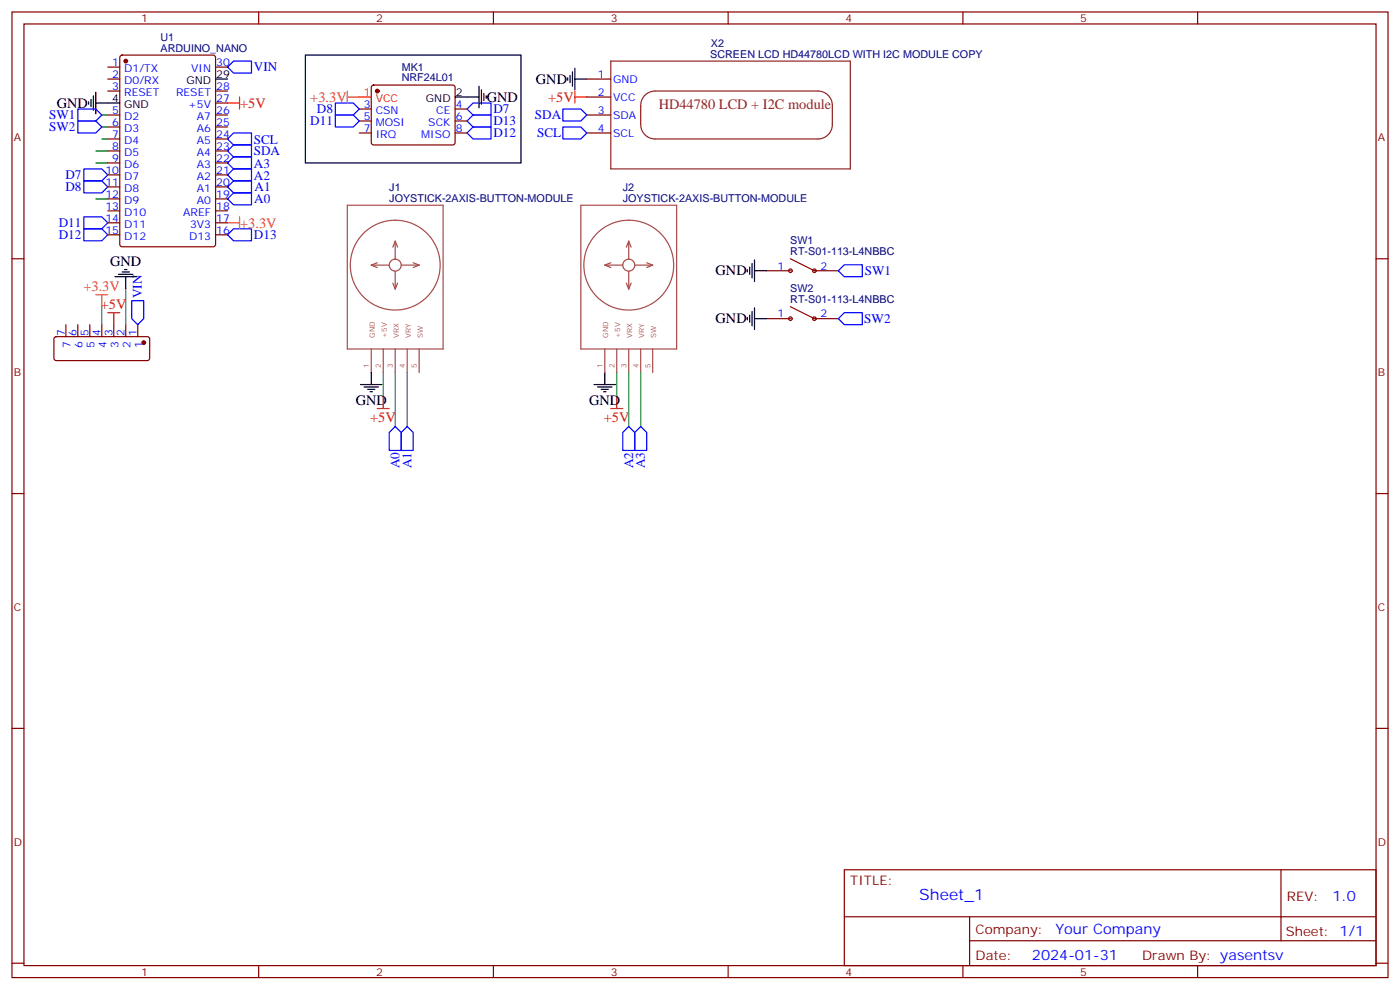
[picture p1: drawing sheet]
<svg xmlns="http://www.w3.org/2000/svg" width="412mm" height="292mm" viewBox="0 0 412 292" stroke-linecap="round" stroke-linejoin="round" font-family="sans-serif">
<g fill="none" stroke="#870000" stroke-width=".35">
<path d="M3.5 3.5h405.4v284.4h-405.4zM7.1 7.1h398.2v277.2h-398.2zM31.7 19.8h3.6M35.5 16.4l.5-.2h26.8l.6 .5 .1 55.3-.5 .6-27 .1-.7-.5v-55.3zM63.5 19.8h3.5M76.2 3.5v3.6M145.3 3.5v3.6M214.5 3.5v3.6M283.6 3.5v3.6M352.8 3.5v3.6M31.7 23.3h3.6M31.7 26.8h3.6"/>
<path d="M31.7 33.9h3.6M31.7 37.4h3.6M63.5 26.8h3.5M63.5 33.9h3.5M63.5 37.4h3.5M63.5 30.3h3.5M105.8 39.2h3.6M105.8 32.1h3.6M105.8 35.6h3.6M109.6 25.3l.5-.3h23.2l.5 .3 .3 .5-.1 16.5-.7 .4-23.5-.1-.4-.6v-16.2zM134.1 39.2h3.5M134.1 32.1h3.5"/>
<path d="M134.1 35.6h3.5M172.9 39.2h7M172.9 23.3h7M172.9 33.9h7M172.9 28.6h7M31.7 40.9h3.6M31.7 44.4h3.6M31.7 48h3.6M31.7 51.5h3.6M31.7 55h3.6M31.7 58.6h3.6M63.5 40.9h3.5"/>
<path d="M63.5 44.4h3.5M63.5 48h3.5M63.5 51.5h3.5M63.5 55h3.5M63.5 58.6h3.5M3.5 76.2h3.6M31.7 62.1h3.6M31.7 65.6h3.6M31.7 69.1h3.6M63.5 62.1h3.5M63.5 65.6h3.5M63.5 69.1h3.5"/>
<path d="M225.8 79.7h7M239.9 79.7h7M405.3 76.2h3.6M16.1 99.3l.5-.2 27.1 .1 .4 .6v5.7l-.2 .5-.5 .2h-26.8l-.5-.2-.2-.5v-5.7zM19.4 95.6v3.5M22.9 95.6v3.5M26.5 95.6v3.5M30 95.6v3.5M33.5 95.6v3.5M37 95.6v3.5M40.6 95.6v3.5M225.8 93.8h7"/>
<path d="M239.9 93.8h7M3.5 145.3h3.6M405.3 145.3h3.6M3.5 214.5h3.6M405.3 214.5h3.6M248.7 256.1h156.6v28.2h-156.6zM377.3 256.1v20.9M248.7 270h156.5M285.6 277h119.6M285.6 270v14.1M3.5 283.6h3.6M76.2 284.3v3.6"/>
<path d="M145.3 284.3v3.6M214.5 284.3v3.6M283.6 284.3v3.6M352.8 284.3v3.6M405.3 283.6h3.6"/>
</g>
<g fill="none" stroke="#008700" stroke-width=".35">
<path d="M30 37.4h1.7M30 33.9h1.7M28.2 58.6h3.5M28.2 48h3.5M28.2 44.4h3.5M30 40.9h1.7M30 90.3v5.3M37 85v10.6M112.9 109.7v7.1M116.4 109.7v15.9M119.9 109.7v15.9M181.7 109.7v7.1"/>
<path d="M185.2 109.7v15.9M188.7 109.7v15.9"/>
</g>
<g fill="none" stroke="#000" stroke-width=".35">
<path d="M90 16.2h63.5v31.8h-63.5zM26.1 30v.7M26.8 29.3v2.1M27.5 28.2v4.3M28.2 30.3h7.1M28.2 27.2v6.3M63.5 23.3h3.5M134.1 28.6h7M141.1 25.4v6.4M141.8 26.5v4.2M142.5 27.5v2.1M143.2 28.2v.7"/>
<path d="M167.2 22.9v.7M167.9 22.2v2.1M168.6 21.2v4.2M169.3 23.3h3.6M169.3 20.1v6.4M36.7 79.4h.7M220.1 79.4v.7M220.8 78.7v2.1M221.5 77.6v4.2M222.2 79.7h3.6M222.2 76.6v6.3M33.9 81.5h6.3"/>
<path d="M34.9 80.8h4.3M36 80.1h2.1M37 81.5v3.5M220.1 93.5v.7M220.8 92.8v2.1M221.5 91.7v4.3M222.2 90.7v6.3M222.2 93.8h3.6M106.2 113.2h6.3M107.2 113.9h4.3M108.3 114.7h2.1M109 115.4h.7"/>
<path d="M109.4 109.7v3.5M175 113.2h6.3M176 113.9h4.3M177.1 114.7h2.1M177.8 115.4h.7M178.2 109.7v3.5"/>
</g>
<g fill="none" stroke="#00f" stroke-width=".35">
<path d="M67 19.8l1.8-1.8h5.3v3.5h-5.3zM22.9 32.1h5.3l1.8 1.8-1.8 1.7h-5.3zM22.9 35.6h5.3l1.8 1.8-1.8 1.8h-5.3zM98.8 33.9h5.3l1.7 1.7-1.7 1.8h-5.3zM98.8 30.3h5.3l1.7 1.8-1.7 1.8h-5.3zM137.6 32.1l1.7-1.8h5.3v3.6h-5.3zM137.6 35.6l1.7-1.7h5.3v3.5h-5.3zM139.3 37.4h5.3v3.5h-5.3l-1.7-1.7zM165.8 32.1h5.3l1.8 1.8-1.8 1.7h-5.3zM165.8 37.4h5.3l1.8 1.8-1.8 1.7h-5.3zM24.7 49.7h5.3l1.7 1.8-1.7 1.8h-5.3zM24.7 53.3h5.3l1.7 1.7-1.7 1.8h-5.3z"/>
<path d="M67 44.4l1.8-1.7h5.3v3.5h-5.3zM67 40.9l1.8-1.7h5.3v3.5h-5.3zM67 58.6l1.8-1.8h5.3v3.5h-5.3zM67 55l1.8-1.7h5.3v3.5h-5.3zM67 51.5l1.8-1.8h5.3v3.6h-5.3zM67 48l1.8-1.8h5.3v3.5h-5.3zM24.7 67.4h5.3l1.7 1.7-1.7 1.8h-5.3zM24.7 63.9h5.3l1.7 1.7-1.7 1.8h-5.3zM67 69.1l1.8-1.7h5.3v3.5h-5.3zM246.9 79.7l1.8-1.7h5.3v3.5h-5.3zM38.8 88.5h3.5v5.3l-1.7 1.8-1.8-1.8zM246.9 93.8l1.8-1.7h5.3v3.5h-5.3z"/>
<path d="M116.4 125.6l1.8 1.8v5.2h-3.5v-5.2zM119.9 125.6l1.8 1.8v5.2h-3.5v-5.2zM185.2 125.6l1.8 1.8v5.2h-3.6v-5.2zM188.7 125.6l1.8 1.8v5.2h-3.5v-5.2z"/>
</g>
<path d="M67 30.3h3.6M70.6 28.6v3.5M105.8 28.6h3.6M169.3 28.6h3.6M169.3 26.8v3.5M31.7 92.1h3.6M33.5 92.1v3.5M112.9 116.8v3.5M181.7 116.8v3.5M111.1 120.3h3.6M179.9 120.3h3.5" fill="none" stroke="#f00" stroke-width=".35"/>
<path d="M102.3 28.6h3.5M102.3 26.8v3.5M67 65.6h3.6M70.6 63.9v3.5M28.2 86.8h3.5M30 86.8v3.5" fill="none" stroke="#f60" stroke-width=".35"/>
<g fill="#870000" stroke="#870000" stroke-width=".35">
<circle cx="111.1" cy="26.8" r=".53"/>
<circle cx="37" cy="18" r=".53"/>
<circle cx="42.3" cy="100.9" r=".53"/>
</g>
<path d="M179.9 18h70.6v31.7h-70.6zM189.7 28.3a4.2 4.2 0 0 1 3.3-1.5h47.9a4.2 4.2 0 0 1 4.3 4.2v5.7a4.2 4.2 0 0 1-4.3 4.2h-47.9a4.2 4.2 0 0 1-4.3-4.2v-5.7a4.2 4.2 0 0 1 1-2.7z" fill="none" stroke="#8c2424" stroke-width=".35"/>
<g fill="none" stroke="#a64a4a" stroke-width=".35">
<path d="M102.3 60.4h28.2v42.4h-28.2zM109.4 78.1h5.3M109.4 78.1l1.7 .7M111.1 77.4l-1.7 .7M116.4 71v5.3M116.4 79.8v5.3M116.4 71l-.7 1.8M116.4 71l.7 1.8M118.2 78.1h5.3M121.7 77.4l1.8 .7M123.5 78.1l-1.8 .7M171.1 60.4h28.2v42.4h-28.2z"/>
<path d="M178.2 78.1h5.2M178.2 78.1l1.7 .7M179.9 77.4l-1.7 .7M185.2 71v5.3M185.2 79.8v5.3M185.2 71l-.7 1.8M185.2 71l.7 1.8M187 78.1h5.3M190.5 77.4l1.8 .7M192.3 78.1l-1.8 .7M115.7 83.4l.7 1.7M117.1 83.4l-.7 1.7"/>
<path d="M184.5 83.4l.7 1.7M185.9 83.4l-.7 1.7M109.4 102.8v6.9M112.9 102.8v6.9M116.4 102.8v6.9M119.9 102.8v6.9M123.5 102.8v6.9M178.2 102.8v6.9M181.7 102.8v6.9M185.2 102.8v6.9M188.7 102.8v6.9M192.3 102.8v6.9"/>
<circle cx="116.4" cy="78.1" r="1.76"/>
<circle cx="116.4" cy="78.1" r="13.2"/>
<circle cx="185.2" cy="78.1" r="1.76"/>
<circle cx="185.2" cy="78.1" r="13.2"/>
</g>
<g fill="none" stroke="#900" stroke-width=".35">
<path d="M232.8 76.2l7.1 3.5M232.8 90.3l7.1 3.5"/>
<circle cx="232.8" cy="79.7" r=".53"/>
<circle cx="239.9" cy="79.7" r=".53"/>
<circle cx="232.8" cy="93.8" r=".53"/>
<circle cx="239.9" cy="93.8" r=".53"/>
</g>
<text font-size="4.6" fill="#00f" x="270.8" y="265.1">Sheet_1</text>
<g font-size="4.2">
<text x="157.9" y="24.7">GND</text>
<text x="16.8" y="31.8">GND</text>
<text x="143.4" y="30">GND</text>
<text x="32.5" y="78.3">GND</text>
<text x="210.8" y="81.1">GND</text>
<text x="210.8" y="95.2">GND</text>
<text x="104.8" y="119.2">GND</text>
<text x="173.6" y="119.2">GND</text>
</g>
<g font-size="4.2" fill="#f00">
<text x="161.5" y="30">+5V</text>
<text x="70.7" y="31.8">+5V</text>
<text x="29.7" y="91">+5V</text>
<text x="109.1" y="124.2">+5V</text>
<text x="177.8" y="124.2">+5V</text>
</g>
<g font-size="4.2" fill="#f60">
<text x="91.4" y="30">+3.3V</text>
<text x="70.7" y="67">+3.3V</text>
<text x="24.6" y="85.7">+3.3V</text>
</g>
<text font-size="4.2" fill="#8d2323" x="194" y="32.1">HD44780 LCD + I2C module</text>
<g font-size="4.2" fill="#00f">
<text x="392.5" y="265.4">1.0</text>
<text x="310.9" y="274.9">Your Company</text>
<text x="304" y="282.7">2024-01-31</text>
</g>
<g font-size="3.9" fill="#00f">
<text x="74.8" y="21">VIN</text>
<text x="14.5" y="35.1">SW1</text>
<text x="93.3" y="33.4">D8</text>
<text x="145.4" y="33.3">D7</text>
<text x="157.6" y="35.1">SDA</text>
<text x="14.5" y="38.6">SW2</text>
<text x="91.4" y="36.9">D11</text>
<text x="145.3" y="36.8">D13</text>
<text x="145.4" y="40.4">D12</text>
<text x="158.2" y="40.4">SCL</text>
<text x="74.7" y="45.7">SDA</text>
<text x="74.7" y="42.3">SCL</text>
<text x="19.3" y="52.8">D7</text>
<text x="74.8" y="52.9">A2</text>
<text x="74.8" y="49.3">A3</text>
<text x="19.3" y="56.3">D8</text>
<text x="74.9" y="59.8">A0</text>
<text x="75" y="56.2">A1</text>
<text x="17.3" y="70.4">D12</text>
<text x="17.3" y="66.9">D11</text>
<text x="74.8" y="70.3">D13</text>
<text x="254.7" y="81">SW1</text>
<text x="41.8" y="87.8" transform="rotate(-90 41.8 87.8)">VIN</text>
<text x="254.6" y="95.1">SW2</text>
<text x="117.7" y="138" transform="rotate(-90 117.7 138)">A0</text>
<text x="121.2" y="138" transform="rotate(-90 121.2 138)">A1</text>
<text x="186.5" y="138" transform="rotate(-90 186.5 138)">A2</text>
<text x="190" y="138" transform="rotate(-90 190 138)">A3</text>
</g>
<g font-size="3.9" fill="#800">
<text x="250.5" y="260.7">TITLE:</text>
<text x="379.1" y="265.4">REV:</text>
<text x="287.4" y="274.9">Company:</text>
<text x="378.7" y="275.5">Sheet: 1/1</text>
<text x="287.4" y="282.6">Date:</text>
<text x="336.4" y="282.7">Drawn By: yasentsv</text>
</g>
<g font-size="3.2" fill="#800">
<text x="41.6" y="6.5">1</text>
<text x="110.8" y="6.5">2</text>
<text x="179.9" y="6.5">3</text>
<text x="249.1" y="6.5">4</text>
<text x="318.2" y="6.5">5</text>
<text x="4.1" y="41.6">A</text>
<text x="405.9" y="41.6">A</text>
<text x="4.1" y="110.8">B</text>
<text x="405.9" y="110.8">B</text>
<text x="4.1" y="179.9">C</text>
<text x="405.9" y="179.9">C</text>
<text x="4.1" y="249.1">D</text>
<text x="405.9" y="249.1">D</text>
<text x="41.6" y="287.3">1</text>
<text x="110.8" y="287.3">2</text>
<text x="179.9" y="287.3">3</text>
<text x="249.1" y="287.3">4</text>
<text x="318.2" y="287.3">5</text>
</g>
<g font-size="3.2" fill="#000080">
<text x="47.3" y="12">U1</text>
<text x="47.3" y="15.2">ARDUINO_NANO</text>
<text x="209.2" y="16.9">SCREEN LCD HD44780LCD WITH I2C MODULE COPY</text>
<text x="209.4" y="13.8">X2</text>
<text x="118.3" y="24">NRF24L01</text>
<text x="118.3" y="20.8">MK1</text>
<text x="114.7" y="59.4">JOYSTICK-2AXIS-BUTTON-MODULE</text>
<text x="114.7" y="56.2">J1</text>
<text x="183.5" y="59.4">JOYSTICK-2AXIS-BUTTON-MODULE</text>
<text x="183.5" y="56.2">J2</text>
<text x="232.8" y="72">SW1</text>
<text x="232.8" y="75.1">RT-S01-113-L4NBBC</text>
<text x="232.8" y="89.3">RT-S01-113-L4NBBC</text>
<text x="232.8" y="86.1">SW2</text>
</g>
<g font-size="3.2" fill="#00f">
<text x="33.1" y="19.4">1</text>
<text x="33.1" y="22.9">2</text>
<text x="36.6" y="21.2">D1/TX</text>
<text x="56.3" y="21.2">VIN</text>
<text x="63.7" y="19.4">30</text>
<text x="176.1" y="22.9">1</text>
<text x="33.1" y="26.5">3</text>
<text x="36.6" y="24.7">D0/RX</text>
<text x="36.6" y="28.2">RESET</text>
<text x="51.9" y="28.2">RESET</text>
<text x="63.7" y="30">27</text>
<text x="63.7" y="26.5">28</text>
<text x="176.1" y="28.2">2</text>
<text x="180.6" y="24.3">GND</text>
<text x="180.6" y="29.6">VCC</text>
<text x="33.1" y="33.5">5</text>
<text x="36.6" y="35.3">D2</text>
<text x="55.4" y="31.8">+5V</text>
<text x="58" y="35.3">A7</text>
<text x="63.7" y="33.5">26</text>
<text x="107.2" y="31.8">3</text>
<text x="107.2" y="35.3">5</text>
<text x="110.7" y="33.5">CSN</text>
<text x="128.5" y="33.5">CE</text>
<text x="134.2" y="35.3">6</text>
<text x="134.2" y="31.8">4</text>
<text x="176.1" y="33.5">3</text>
<text x="180.6" y="34.9">SDA</text>
<text x="33.1" y="37">6</text>
<text x="33.1" y="40.6">7</text>
<text x="36.6" y="38.8">D3</text>
<text x="58" y="38.8">A6</text>
<text x="63.7" y="40.6">24</text>
<text x="63.7" y="37">25</text>
<text x="107.2" y="38.8">7</text>
<text x="110.7" y="37">MOSI</text>
<text x="110.7" y="40.6">IRQ</text>
<text x="124.1" y="40.6">MISO</text>
<text x="126.2" y="37">SCK</text>
<text x="134.2" y="38.8">8</text>
<text x="176.1" y="38.8">4</text>
<text x="180.6" y="40.2">SCL</text>
<text x="33.1" y="44.1">8</text>
<text x="33.1" y="47.6">9</text>
<text x="36.6" y="42.3">D4</text>
<text x="36.6" y="45.9">D5</text>
<text x="58" y="45.9">A4</text>
<text x="58" y="42.3">A5</text>
<text x="63.7" y="47.6">22</text>
<text x="63.7" y="44.1">23</text>
<text x="31.1" y="51.2">10</text>
<text x="36.6" y="49.4">D6</text>
<text x="36.6" y="52.9">D7</text>
<text x="58" y="52.9">A2</text>
<text x="58" y="49.4">A3</text>
<text x="63.7" y="51.2">21</text>
<text x="31.1" y="54.7">11</text>
<text x="31.1" y="58.2">12</text>
<text x="36.6" y="56.4">D8</text>
<text x="36.6" y="60">D9</text>
<text x="58" y="60">A0</text>
<text x="58" y="56.4">A1</text>
<text x="63.7" y="58.2">19</text>
<text x="63.7" y="54.7">20</text>
<text x="31.1" y="61.7">13</text>
<text x="31.1" y="65.3">14</text>
<text x="36.6" y="63.5">D10</text>
<text x="54" y="63.5">AREF</text>
<text x="63.7" y="65.3">17</text>
<text x="63.7" y="61.7">18</text>
<text x="31.1" y="68.8">15</text>
<text x="36.6" y="67">D11</text>
<text x="36.6" y="70.6">D12</text>
<text x="55.7" y="70.6">D13</text>
<text x="56" y="67">3V3</text>
<text x="63.7" y="68.8">16</text>
<text x="229.1" y="79.4">1</text>
<text x="241.7" y="79.4">2</text>
<text x="229.1" y="93.5">1</text>
<text x="241.7" y="93.5">2</text>
<text x="19" y="99" transform="rotate(-90 19 99)">7</text>
<text x="22.6" y="99" transform="rotate(-90 22.6 99)">6</text>
<text x="26.1" y="99" transform="rotate(-90 26.1 99)">5</text>
<text x="29.6" y="99" transform="rotate(-90 29.6 99)">4</text>
<text x="33.2" y="99" transform="rotate(-90 33.2 99)">3</text>
<text x="36.7" y="99" transform="rotate(-90 36.7 99)">2</text>
<text x="40.2" y="99" transform="rotate(-90 40.2 99)">1</text>
<text x="20.8" y="102.5" transform="rotate(-90 20.8 102.5)">7</text>
<text x="24.3" y="102.5" transform="rotate(-90 24.3 102.5)">6</text>
<text x="27.9" y="102.5" transform="rotate(-90 27.9 102.5)">5</text>
<text x="31.4" y="102.5" transform="rotate(-90 31.4 102.5)">4</text>
<text x="34.9" y="102.5" transform="rotate(-90 34.9 102.5)">3</text>
<text x="38.5" y="102.5" transform="rotate(-90 38.5 102.5)">2</text>
<text x="42" y="102.5" transform="rotate(-90 42 102.5)">1</text>
</g>
<g font-size="3.2">
<text x="63.7" y="22.9">29</text>
<text x="33.1" y="30">4</text>
<text x="54.9" y="24.7">GND</text>
<text x="125.5" y="30">GND</text>
<text x="134.2" y="28.2">2</text>
<text x="36.6" y="31.8">GND</text>
</g>
<g font-size="3.2" fill="#f00">
<text x="107.2" y="28.2">1</text>
<text x="110.7" y="30">VCC</text>
</g>
<g font-size="2.1" fill="#a54b4b">
<text x="110.4" y="99.4" transform="rotate(-90 110.4 99.4)">GND</text>
<text x="113.9" y="99.4" transform="rotate(-90 113.9 99.4)">+5V</text>
<text x="117.5" y="99.4" transform="rotate(-90 117.5 99.4)">VRX</text>
<text x="121" y="99.4" transform="rotate(-90 121 99.4)">VRY</text>
<text x="124.5" y="99.4" transform="rotate(-90 124.5 99.4)">SW</text>
<text x="179.2" y="99.4" transform="rotate(-90 179.2 99.4)">GND</text>
<text x="182.7" y="99.4" transform="rotate(-90 182.7 99.4)">+5V</text>
<text x="186.2" y="99.4" transform="rotate(-90 186.2 99.4)">VRX</text>
<text x="189.8" y="99.4" transform="rotate(-90 189.8 99.4)">VRY</text>
<text x="193.3" y="99.4" transform="rotate(-90 193.3 99.4)">SW</text>
<text x="108.7" y="108.4" transform="rotate(-90 108.7 108.4)">1</text>
<text x="112.2" y="108.4" transform="rotate(-90 112.2 108.4)">2</text>
<text x="115.7" y="108.4" transform="rotate(-90 115.7 108.4)">3</text>
<text x="119.2" y="108.4" transform="rotate(-90 119.2 108.4)">4</text>
<text x="122.8" y="108.4" transform="rotate(-90 122.8 108.4)">5</text>
<text x="177.5" y="108.4" transform="rotate(-90 177.5 108.4)">1</text>
<text x="181" y="108.4" transform="rotate(-90 181 108.4)">2</text>
<text x="184.5" y="108.4" transform="rotate(-90 184.5 108.4)">3</text>
<text x="188" y="108.4" transform="rotate(-90 188 108.4)">4</text>
<text x="191.6" y="108.4" transform="rotate(-90 191.6 108.4)">5</text>
</g>
</svg>
